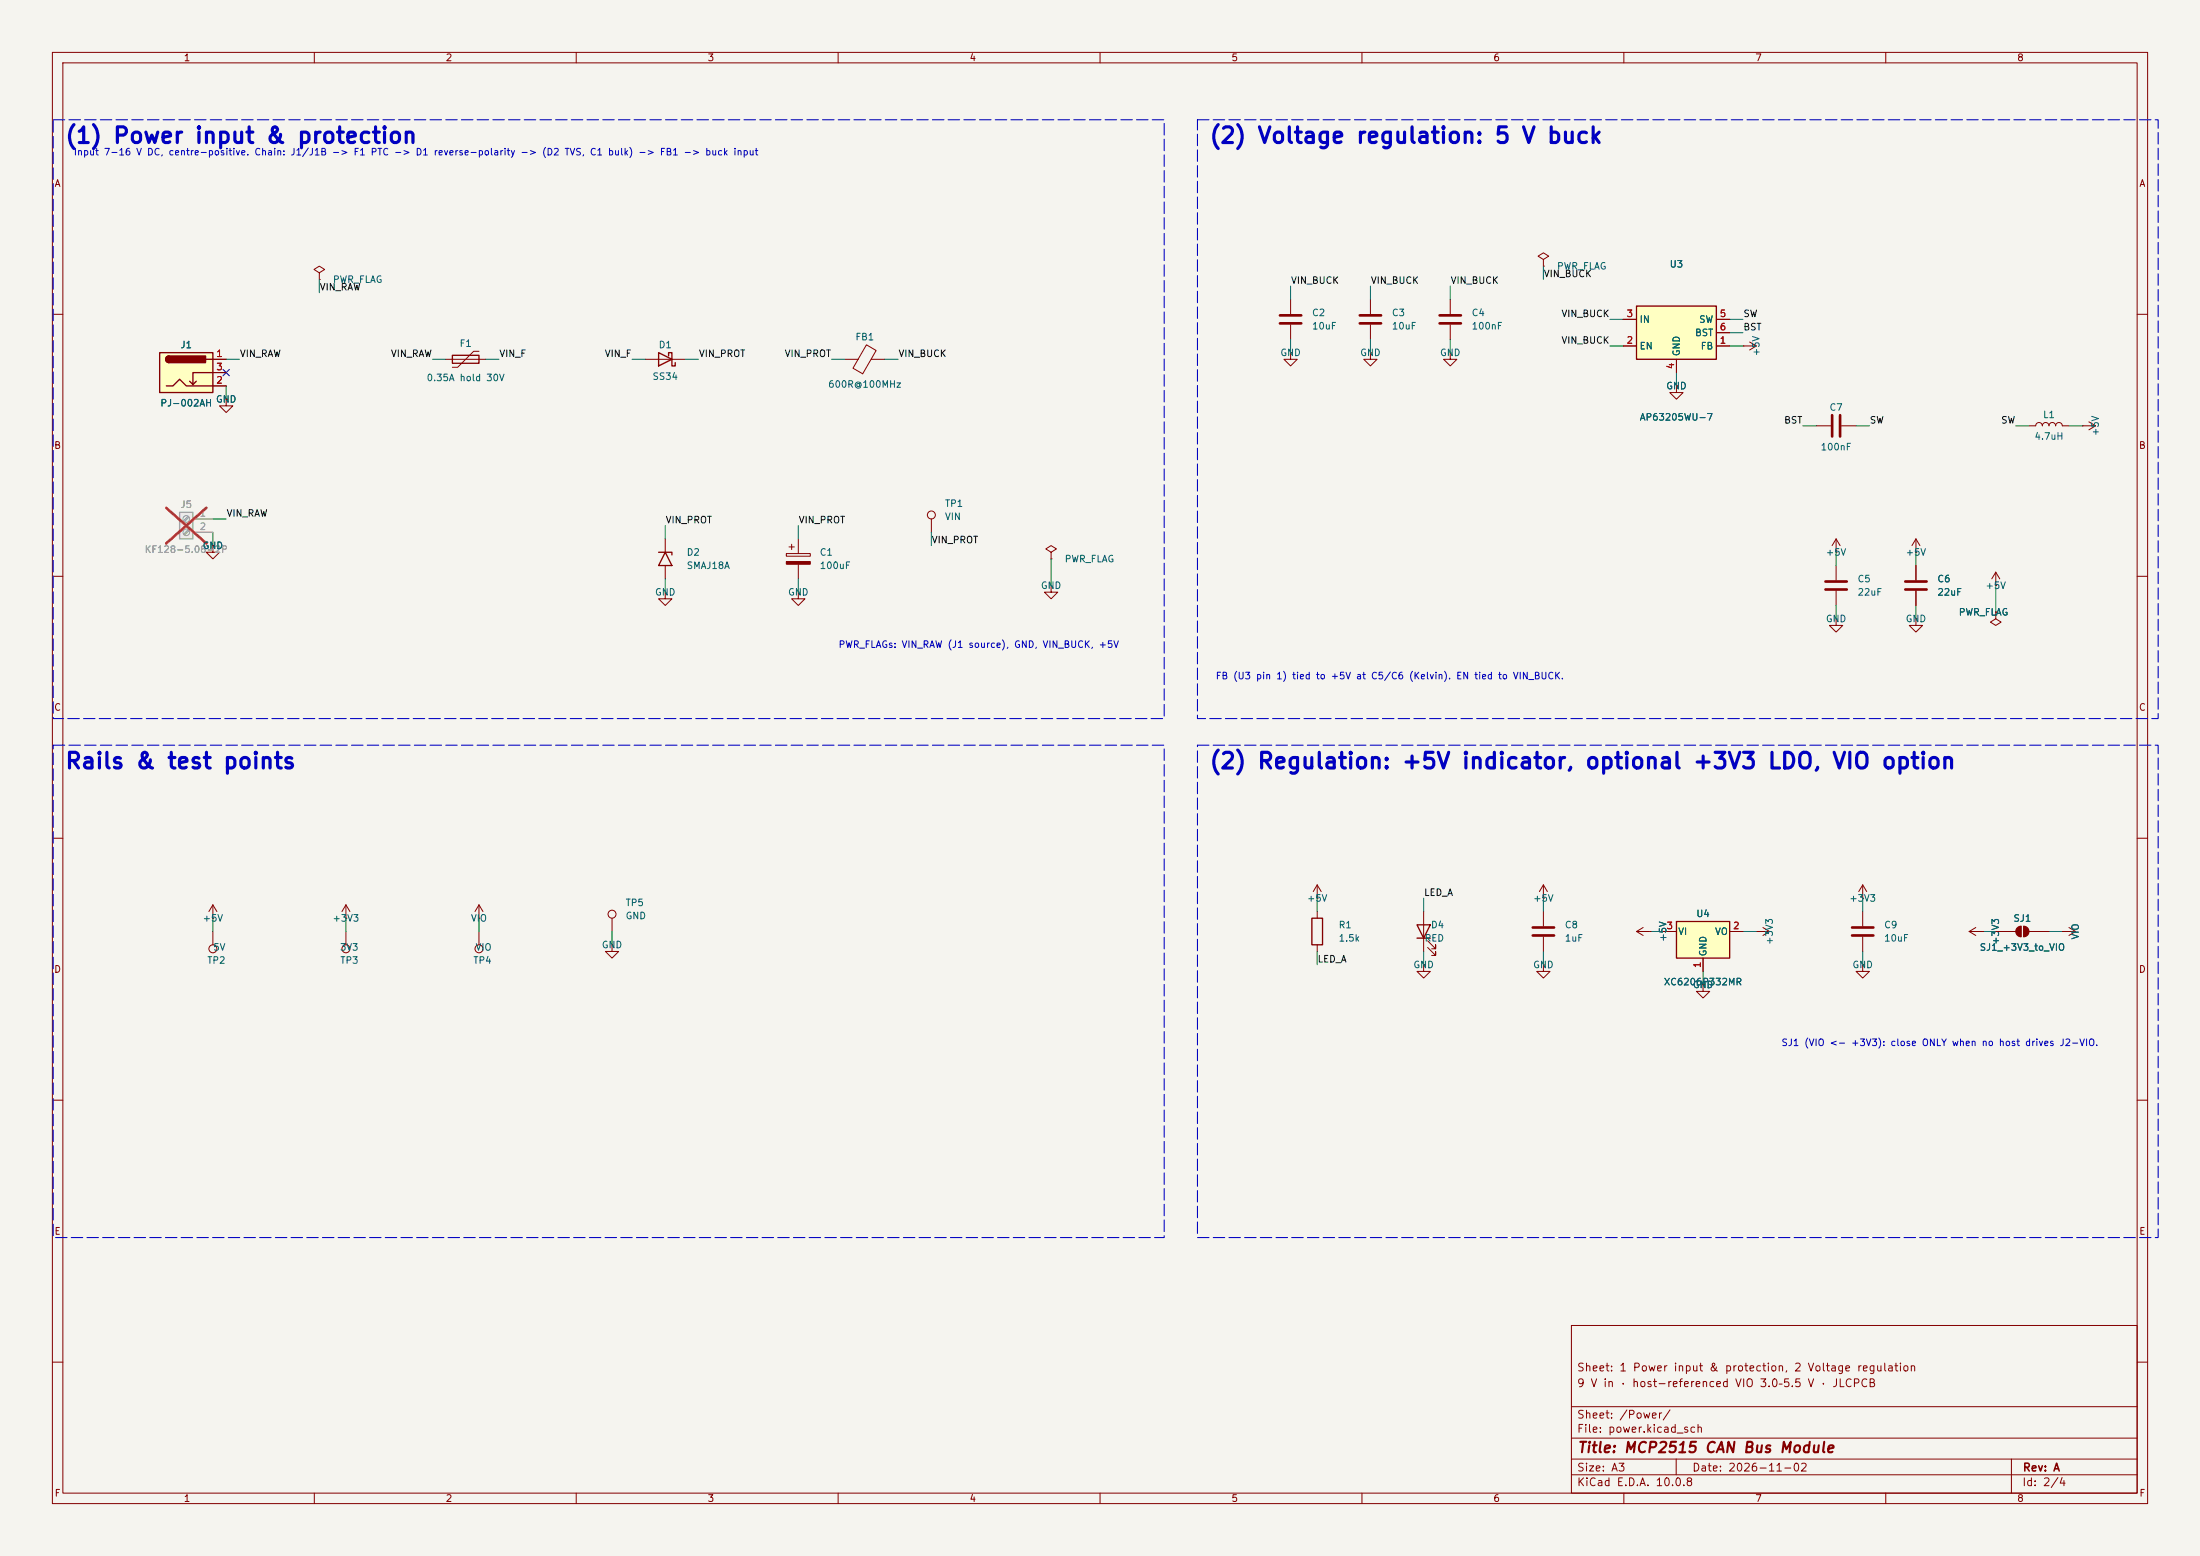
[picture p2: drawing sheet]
<svg xmlns="http://www.w3.org/2000/svg" width="420mm" height="297mm" viewBox="0 0 420 297" stroke-linecap="round" stroke-linejoin="round" font-family="sans-serif">
<path d="M0 0h420v297h-420z" fill="#f5f4ef" stroke="#f5f4ef" stroke-width=".19"/>
<g fill="none" stroke="#840000" stroke-width=".19">
<path d="M10 10h400v277h-400zM12 12h396v273h-396zM60 10v2M110 10v2M160 10v2M210 10v2M260 10v2M310 10v2M360 10v2M10 60h2M408 60h2M10 110h2"/>
<path d="M152.4 113v1.3h1.3l-1.3 1.3-1.3-1.3h1.3M152.4 113h.1M350.5 105.4h.1M350.5 102.9l-.7 1.2M350.5 102.9l.8 1.2M350.5 102.9v2.5M408 110h2M10 160h2M408 160h2M294.6 174v2.8M294.6 178.8v2.8M271.8 184.2v1.2h1.2l-1.2 1.3-1.3-1.3h1.3"/>
<path d="M271.8 184.2h.1M10 210h2M408 210h2M300 253h108v32h-108zM10 260h2M300 278.5h108M300 274.5h108M300 268.5h108M320 278.5v3M384 278.5v6.5M408 260h2M60 285v2"/>
<path d="M110 285v2M160 285v2M210 285v2M260 285v2M300 281.5h108M310 285v2M360 285v2"/>
</g>
<path d="M292.6 177h4.1M292.6 178.6h4.1" fill="none" stroke="#840000" stroke-width=".51"/>
<path d="M30.5 67.3h10.1v7.6h-10.1z" fill="#ffffc2"/>
<path d="M30.5 67.3h10.1v7.6h-10.1zM31.7 73.7h1.3l1.3-1.3 1.3 1.3h5M32.3 67.9a.64 .64 0 0 0-.7 .7 .64 .64 0 0 0 .7 .6M37.5 72.8l-.7 .6M39.4 68.6h1.2M40.6 71.1h-3.8v2.3l-.6-.6M86.4 67.8h5v1.5h-5zM125.7 67.3l2.6 1.3-2.6 1.3zM127.6 67.9v-.6h.7v2.6h.6v-.7M250.4 175.3h2.1v5h-2.1z" fill="none" stroke="#840000" stroke-width=".25"/>
<g fill="#840000" stroke="#840000" stroke-width=".25">
<path d="M31.8 68.1l.5-.2v1.3a.63 .63 0 0 1-.6-.4 .63 .63 0 0 1 .1-.7z"/>
<path d="M32.3 67.9h6.9v1.3h-6.9z"/>
</g>
<g fill="none" stroke="#840000" stroke-width=".19">
<path d="M61 52.1l1-.7-1-.6-1.1 .6 1.1 .7v1.2M61 53.3h.1M246.4 57.2v2.7M261.6 57.2v2.7M40.6 68.6h2.6M40.6 73.7h2.6M40.6 71.1h2.6M43.2 76.2v1.3h1.2l-1.2 1.2-1.3-1.2h1.3M43.2 76.2h.1M85.1 68.6h7.6M91.4 67.1h-1l-3 3h-1M123.2 68.6h7.6"/>
<path d="M161.3 68.6h2.5M165.4 65.8l1.9 1.1-2.6 4.4-1.9-1zM166.3 68.6h2.6M246.4 62v2.8M261.6 62v2.8M320 73.7v1.2h1.3l-1.3 1.3-1.2-1.3h1.2M320 73.7h.1M332.7 66h.1M332.7 66h2.6M334 65.3l1.3 .7M335.3 66l-1.3 .8M177.8 99.1v2.5"/>
<path d="M346.7 81.3h2.8M351.5 81.3h2.8M387.3 81.3h1.3a.64 .64 0 0 1 .7-.7 .64 .64 0 0 1 .6 .7 .64 .64 0 0 1 .6-.7 .64 .64 0 0 1 .7 .7 .64 .64 0 0 1 .6-.7 .64 .64 0 0 1 .6 .7 .64 .64 0 0 1 .7-.7 .64 .64 0 0 1 .6 .7h1.3M397.5 81.3h.1M397.5 81.3h2.5M398.8 80.5l1.2 .8M400 81.3l-1.2 .7M40.6 104.1v1.3h1.3l-1.3 1.3-1.2-1.3h1.2M40.6 104.1h.1M200.7 111.8v1.2h1.2l-1.2 1.3-1.3-1.3h1.3M200.7 111.8h.1M200.7 105.4l1-.6-1-.7-1.1 .7 1.1 .6v1.3"/>
<path d="M200.7 106.7h.1M365.8 118.1v1.3h1.2l-1.2 1.3-1.3-1.3h1.3M365.8 118.1h.1M365.8 105.4h.1M365.8 102.9v2.5M365.8 108v2.7M365.8 112.8v2.8M365.8 102.9l-.8 1.2M365.8 102.9l.7 1.2M381 116.8v1.3l1 .6-1 .7-1-.7 1-.6M381 116.8h.1M381 111.8h.1"/>
<path d="M381 109.2l-.8 1.3M381 109.2l.8 1.3M381 109.2v2.6M40.6 175.3h.1M40.6 172.7l-.7 1.3M40.6 172.7l.8 1.3M40.6 172.7v2.6M40.6 177.8v2.5M66 175.3h.1M66 172.7l-.7 1.3M66 172.7l.8 1.3M66 172.7v2.6"/>
<path d="M66 177.8v2.5M91.4 175.3h.1M91.4 172.7v2.6M91.4 177.8v2.5M91.4 172.7l-.7 1.3M91.4 172.7l.8 1.3M116.8 175.3v2.5M251.5 174v1.3M312.4 177.8l1.3 .8M312.4 177.8h2.6M313.7 177l-1.3 .8M315 177.8h.1"/>
<path d="M116.8 180.3v1.3h1.3l-1.3 1.3-1.2-1.3h1.2M116.8 180.3h.1M251.5 180.3v1.3M355.6 184.2v1.2h1.3l-1.3 1.3-1.3-1.3h1.3M355.6 184.2h.1"/>
<circle cx="177.8" cy="98.3" r=".76"/>
<circle cx="116.8" cy="174.5" r=".76"/>
<circle cx="40.6" cy="181.1" r=".76"/>
<circle cx="66" cy="181.1" r=".76"/>
<circle cx="91.4" cy="181.1" r=".76"/>
</g>
<path d="M244.3 60.2h4.1M244.3 61.7h4.1M259.6 60.2h4.1M259.6 61.7h4.1M349.8 79.2v4.1M351.3 79.2v4.1M363.7 111h4.1M363.7 112.5h4.1" fill="none" stroke="#840000" stroke-width=".51"/>
<path d="M320 175.9h10.2v7h-10.2z" fill="#ffffc2"/>
<path d="M320 175.9h10.2v7h-10.2z" fill="none" stroke="#840000" stroke-width=".25"/>
<g fill="none" stroke="#840000" stroke-width=".19">
<path d="M350.5 118.1v1.3h1.3l-1.3 1.3-1.3-1.3h1.3M350.5 118.1h.1M350.5 108v2.7M350.5 112.8v2.8M294.6 171.5h.1M294.6 168.9l-.7 1.3M294.6 168.9l.8 1.3M294.6 168.9v2.6M317.5 177.8h2.5M330.2 177.8h2.5M335.3 177.8h.1M335.3 177.8h2.5"/>
<path d="M336.5 177l1.3 .8M337.8 177.8l-1.3 .8M393.7 177.8h.1M393.7 177.8h2.5M395 177l1.2 .8M396.2 177.8l-1.2 .8M325.1 188v1.2h1.3l-1.3 1.3-1.3-1.3h1.3M325.1 188h.1M325.1 182.9v2.5"/>
</g>
<path d="M348.5 111h4.1M348.5 112.5h4.1" fill="none" stroke="#840000" stroke-width=".51"/>
<path d="M34.3 97.8h2.5v5.1h-2.5z" fill="#ebeae8"/>
<path d="M34.3 97.8h2.5v5.1h-2.5z" fill="none" stroke="#9c9b98" stroke-width=".25"/>
<g fill="none" stroke="#9c9b98" stroke-width=".19">
<path d="M35.9 98.6l-.8 .8M36.1 98.7l-.9 .9M36.8 99.1h3.8M35.9 101.1l-.8 .8M36.1 101.3l-.9 .8M36.8 101.6h3.8"/>
<circle cx="35.6" cy="99.1" r=".63"/>
<circle cx="35.6" cy="101.6" r=".63"/>
</g>
<path d="M31.7 96.9l7.7 6.8M39.4 96.9l-7.7 6.8" fill="none" stroke="#e12e31" stroke-width=".46"/>
<path d="M276.9 57.2v2.7M276.9 62v2.8M251.5 171.5h.1M251.5 168.9l-.8 1.3M251.5 168.9l.7 1.3M251.5 168.9v2.6M271.8 174v7.6M272.5 179.6l1.6 1.5v-.8v.8h-.8M272.5 180.8l1.6 1.6v-.8v.8h-.8" fill="none" stroke="#840000" stroke-width=".19"/>
<path d="M270.5 176.5h2.5l-1.2 2.6zM270.5 179.1h2.5" fill="none" stroke="#840000" stroke-width=".25"/>
<path d="M274.8 60.2h4.1M274.8 61.7h4.1" fill="none" stroke="#840000" stroke-width=".51"/>
<path d="M312.4 58.4h15.3v10.2h-15.3z" fill="#ffffc2"/>
<path d="M312.4 58.4h15.3v10.2h-15.3zM125.7 105.4h2.6v.5M127 105.4l1.3 2.6h-2.6z" fill="none" stroke="#840000" stroke-width=".25"/>
<g fill="none" stroke="#840000" stroke-width=".19">
<path d="M294.6 49.5l1.1-.6-1.1-.6-1 .6 1 .6v1.3M294.6 50.8h.1M40.6 68.6h2.6M40.6 73.7h2.6M40.6 71.1h2.6M43.2 76.2h.1M246.4 67.3v1.3h1.2l-1.2 1.3-1.3-1.3h1.3M246.4 67.3h.1M261.6 67.3v1.3h1.3l-1.3 1.3-1.3-1.3h1.3M261.6 67.3h.1M276.9 67.3v1.3h1.2l-1.2 1.3-1.3-1.3h1.3M276.9 67.3h.1"/>
<path d="M309.9 66h2.5M309.9 61h2.5M320 73.7h.1M320 68.6v2.5M327.7 66h2.5M327.7 61h2.5M327.7 63.5h2.5M40.6 104.1h.1M127 113v1.3h1.3l-1.3 1.3-1.3-1.3h1.3M127 113h.1M127 102.9v2.5M127 108v2.5"/>
<path d="M150.1 105.7h4.6v.5h-4.6zM150.6 104.4h1M151.1 103.9v1M152.4 102.9v2.8M152.4 107.7v2.8M365.8 108v2.7M365.8 112.8v2.8M381 116.8h.1M315 177.8h.1M317.5 177.8h2.5M330.2 177.8h2.5M355.6 171.5h.1"/>
<path d="M355.6 168.9l-.8 1.3M355.6 168.9l.8 1.3M355.6 168.9v2.6M355.6 174v2.8M355.6 178.8v2.8M375.9 177.8l1.3 .8M375.9 177.8h2.6M377.2 177l-1.3 .8M378.5 177.8h.1M381 177.8h3.8M385.8 176.8v2M386.3 176.8v2"/>
<path d="M387.3 177.8h3.9M393.7 177.8h.1M294.6 184.2v1.2h1.3l-1.3 1.3-1.2-1.3h1.2M294.6 184.2h.1M325.1 188h.1M325.1 182.9v2.5"/>
</g>
<path d="M353.6 177h4M353.6 178.6h4" fill="none" stroke="#840000" stroke-width=".51"/>
<g fill="#840000" stroke="#840000" stroke-width=".19">
<path d="M385.1 177.1l.7-.3v2a1.02 1.02 0 0 1-.9-.6 1.02 1.02 0 0 1 .2-1.1z"/>
<path d="M386.3 176.8a1.02 1.02 0 0 1 1 1 1.02 1.02 0 0 1-1 1z"/>
<path d="M150.1 107.2h4.6v.5h-4.6z"/>
</g>
<g fill="none" stroke="#009600" stroke-width=".19">
<path d="M61 53.3v2.6M246.4 54.6v2.6M261.6 54.6v2.6M276.9 54.6v2.6M294.6 50.8v2.5M43.2 73.7v2.5M43.2 68.6h2.5M82.5 68.6h2.6M92.7 68.6h2.5M120.6 68.6h2.6M130.8 68.6h2.5M158.7 68.6h2.6"/>
<path d="M168.9 68.6h2.5M246.4 64.8v2.5M261.6 64.8v2.5M276.9 64.8v2.5M307.3 61h2.6M307.3 66h2.6M320 71.1v2.6M330.2 61h2.5M330.2 66h2.5M330.2 63.5h2.5M40.6 99.1h2.6M344.2 81.3h2.5"/>
<path d="M354.3 81.3h2.6M384.8 81.3h2.5M395 81.3h2.5M40.6 101.6v2.5M127 100.3v2.6M127 110.5v2.5M152.4 100.3v2.6M152.4 110.5v2.5M177.8 101.6v2.5M200.7 106.7v5.1M350.5 105.4v2.6M350.5 115.6v2.5"/>
<path d="M365.8 105.4v2.6M365.8 115.6v2.5M381 111.8v5M40.6 175.3v2.5M66 175.3v2.5M91.4 175.3v2.5M116.8 177.8v2.5M251.5 171.5v2.5M271.8 171.5v2.5M294.6 171.5v2.5M315 177.8h2.5M332.7 177.8h2.6"/>
<path d="M355.6 171.5v2.5M378.5 177.8h2.5M391.2 177.8h2.5M251.5 181.6v2.6M271.8 181.6v2.6M294.6 181.6v2.6M325.1 185.4v2.6M355.6 181.6v2.6"/>
</g>
<path d="M42.6 70.5l1.2 1.2M43.8 70.5l-1.2 1.2" fill="none" stroke="#000084" stroke-width=".19"/>
<path d="M10.2 22.9h212v114.3h-212zM228.6 22.9h183.4v114.3h-183.4zM10.2 142.2h212v94h-212zM228.6 142.2h183.4v94h-183.4z" fill="none" stroke="#0000c2" stroke-width=".2" stroke-dasharray="2.2 .8"/>
<path d="M36.8 99.1h3.8M36.8 101.6h3.8" fill="none" stroke="#9c9b98" stroke-width=".19"/>
<path d="M31.7 96.9l7.7 6.8M39.4 96.9l-7.7 6.8" fill="none" stroke="#e12e31" stroke-width=".46"/>
<g font-size="3" fill="#0000c2">
<text x="12.3" y="28.1">(1) Power input &amp; protection</text>
<text x="230.7" y="28.1">(2) Voltage regulation: 5 V buck</text>
<text x="12.3" y="147.5">Rails &amp; test points</text>
<text x="230.7" y="147.5">(2) Regulation: +5V indicator, optional +3V3 LDO, VIO option</text>
</g>
<text font-size="2" fill="#840000" x="301" y="277.8">Title: MCP2515 CAN Bus Module</text>
<g font-size="1.5" fill="#840000">
<text x="300.9" y="262.1">Sheet: 1 Power input &amp; protection, 2 Voltage regulation</text>
<text x="300.9" y="265.1">9 V in · host-referenced VIO 3.0–5.5 V · JLCPCB</text>
<text x="300.9" y="273.8">File: power.kicad_sch</text>
<text x="300.9" y="271.1">Sheet: /Power/</text>
<text x="300.9" y="281.2">Size: A3</text>
<text x="322.9" y="281.2">Date: 2026-11-02</text>
<text x="386" y="281.2">Rev: A</text>
<text x="300.9" y="284">KiCad E.D.A. 10.0.8</text>
<text x="385.9" y="284">Id: 2/4</text>
</g>
<g font-size="1.3" fill="#840000">
<text x="35" y="12">1</text>
<text x="85" y="12">2</text>
<text x="135" y="12">3</text>
<text x="185" y="12">4</text>
<text x="235" y="12">5</text>
<text x="285" y="12">6</text>
<text x="335" y="12">7</text>
<text x="385" y="12">8</text>
<text x="10.3" y="36">A</text>
<text x="408.3" y="36">A</text>
<text x="10.2" y="86">B</text>
<text x="408.2" y="86">B</text>
<text x="10.2" y="136">C</text>
<text x="408.2" y="136">C</text>
<text x="10.2" y="186">D</text>
<text x="408.2" y="186">D</text>
<text x="10.3" y="236">E</text>
<text x="408.3" y="236">E</text>
<text x="10.3" y="286">F</text>
<text x="35" y="287">1</text>
<text x="85" y="287">2</text>
<text x="135" y="287">3</text>
<text x="185" y="287">4</text>
<text x="235" y="287">5</text>
<text x="285" y="287">6</text>
<text x="335" y="287">7</text>
<text x="385" y="287">8</text>
<text x="408.3" y="286">F</text>
</g>
<g font-size="1.3" fill="#0000c2">
<text x="14" y="30">Input 7-16 V DC, centre-positive. Chain: J1/J1B -&gt; F1 PTC -&gt; D1 reverse-polarity -&gt; (D2 TVS, C1 bulk) -&gt; FB1 -&gt; buck input</text>
<text x="160" y="124">PWR_FLAGs: VIN_RAW (J1 source), GND, VIN_BUCK, +5V</text>
<text x="232" y="130">FB (U3 pin 1) tied to +5V at C5/C6 (Kelvin). EN tied to VIN_BUCK.</text>
<text x="340" y="200">SJ1 (VIO &lt;- +3V3): close ONLY when no host drives J2-VIO.</text>
</g>
<g font-size="1.3" fill="#0f0f0f">
<text x="294.6" y="53.2">VIN_BUCK</text>
<text x="60.9" y="55.8">VIN_RAW</text>
<text x="246.4" y="54.5">VIN_BUCK</text>
<text x="261.6" y="54.5">VIN_BUCK</text>
<text x="276.8" y="54.5">VIN_BUCK</text>
<text x="298" y="60.8">VIN_BUCK</text>
<text x="298" y="65.9">VIN_BUCK</text>
<text x="332.7" y="60.8">SW</text>
<text x="332.7" y="63.4">BST</text>
<text x="45.7" y="68.5">VIN_RAW</text>
<text x="74.5" y="68.5">VIN_RAW</text>
<text x="95.2" y="68.5">VIN_F</text>
<text x="115.3" y="68.5">VIN_F</text>
<text x="133.3" y="68.5">VIN_PROT</text>
<text x="149.7" y="68.5">VIN_PROT</text>
<text x="171.4" y="68.5">VIN_BUCK</text>
<text x="340.5" y="81.2">BST</text>
<text x="356.8" y="81.2">SW</text>
<text x="381.9" y="81.2">SW</text>
<text x="43.2" y="98.9">VIN_RAW</text>
<text x="127" y="100.2">VIN_PROT</text>
<text x="152.4" y="100.2">VIN_PROT</text>
<text x="177.8" y="104">VIN_PROT</text>
<text x="271.8" y="171.3">LED_A</text>
<text x="251.4" y="184">LED_A</text>
</g>
<g font-size="1.3" fill="#006464">
<text x="297.1" y="51.8">PWR_FLAG</text>
<text x="318.6" y="51.4">U3</text>
<text x="63.4" y="54.3">PWR_FLAG</text>
<text x="163.2" y="65.3">FB1</text>
<text x="250.4" y="60.7">C2</text>
<text x="250.4" y="63.2">10uF</text>
<text x="265.6" y="60.7">C3</text>
<text x="265.6" y="63.2">10uF</text>
<text x="280.8" y="60.7">C4</text>
<text x="280.8" y="63.2">100nF</text>
<text x="312.9" y="61.9">IN</text>
<text x="323.5" y="64.5">BST</text>
<text x="324.3" y="61.9">SW</text>
<text x="34.3" y="66.8">J1</text>
<text x="87.6" y="66.5">F1</text>
<text x="125.6" y="66.8">D1</text>
<text x="244.3" y="68.3">GND</text>
<text x="259.6" y="68.3">GND</text>
<text x="274.8" y="68.3">GND</text>
<text x="312.9" y="67">EN</text>
<text x="321" y="68.1" transform="rotate(-90 321 68.1)">GND</text>
<text x="324.6" y="67">FB</text>
<text x="336.2" y="68.1" transform="rotate(-90 336.2 68.1)">+5V</text>
<text x="30.5" y="77.9">PJ-002AH</text>
<text x="41.1" y="77.2">GND</text>
<text x="81.3" y="73.1">0.35A hold 30V</text>
<text x="124.5" y="72.8">SS34</text>
<text x="158" y="74.3">600R@100MHz</text>
<text x="318" y="74.6">GND</text>
<text x="312.9" y="80.6">AP63205WU-7</text>
<text x="349.2" y="78.7">C7</text>
<text x="389.9" y="80.1">L1</text>
<text x="401" y="83.3" transform="rotate(-90 401 83.3)">+5V</text>
<text x="347.5" y="86.3">100nF</text>
<text x="388.3" y="84.2">4.7uH</text>
<text x="180.3" y="97.1">TP1</text>
<text x="180.3" y="99.6">VIN</text>
<text x="38.6" y="105.1">GND</text>
<text x="131" y="106.4">D2</text>
<text x="156.4" y="106.4">C1</text>
<text x="203.1" y="107.6">PWR_FLAG</text>
<text x="348.5" y="106.4">+5V</text>
<text x="363.7" y="106.4">+5V</text>
<text x="124.9" y="114">GND</text>
<text x="131" y="108.9">SMAJ18A</text>
<text x="150.3" y="114">GND</text>
<text x="156.4" y="108.9">100uF</text>
<text x="198.6" y="112.7">GND</text>
<text x="354.5" y="111.5">C5</text>
<text x="354.5" y="114">22uF</text>
<text x="369.7" y="111.5">C6</text>
<text x="369.7" y="114">22uF</text>
<text x="378.9" y="112.7">+5V</text>
<text x="348.5" y="119.1">GND</text>
<text x="363.7" y="119.1">GND</text>
<text x="373.8" y="117.8">PWR_FLAG</text>
<text x="119.3" y="173.3">TP5</text>
<text x="249.4" y="172.4">+5V</text>
<text x="292.6" y="172.4">+5V</text>
<text x="352.9" y="172.4">+3V3</text>
<text x="38.6" y="176.2">+5V</text>
<text x="63.4" y="176.2">+3V3</text>
<text x="89.8" y="176.2">VIO</text>
<text x="119.3" y="175.8">GND</text>
<text x="255.4" y="177.5">R1</text>
<text x="273.1" y="177.5">D4</text>
<text x="298.6" y="177.5">C8</text>
<text x="318.4" y="179.9" transform="rotate(-90 318.4 179.9)">+5V</text>
<text x="320.3" y="178.8">VI</text>
<text x="323.7" y="175.4">U4</text>
<text x="327.3" y="178.8">VO</text>
<text x="359.6" y="177.5">C9</text>
<text x="384.3" y="176.2">SJ1</text>
<text x="397.2" y="179.4" transform="rotate(-90 397.2 179.4)">VIO</text>
<text x="39.5" y="184.3">TP2</text>
<text x="40.6" y="181.8">5V</text>
<text x="64.8" y="181.8">3V3</text>
<text x="64.9" y="184.3">TP3</text>
<text x="90.3" y="184.3">TP4</text>
<text x="90.7" y="181.8">VIO</text>
<text x="114.8" y="181.3">GND</text>
<text x="255.4" y="180">1.5k</text>
<text x="269.7" y="185.1">GND</text>
<text x="271.9" y="180">RED</text>
<text x="292.6" y="185.1">GND</text>
<text x="298.6" y="180">1uF</text>
<text x="326.1" y="182.7" transform="rotate(-90 326.1 182.7)">GND</text>
<text x="338.7" y="180.5" transform="rotate(-90 338.7 180.5)">+3V3</text>
<text x="353.5" y="185.1">GND</text>
<text x="359.6" y="180">10uF</text>
<text x="377.8" y="181.8">SJ1_+3V3_to_VIO</text>
<text x="381.9" y="180.5" transform="rotate(-90 381.9 180.5)">+3V3</text>
<text x="317.5" y="188.4">XC6206P332MR</text>
<text x="323.1" y="188.9">GND</text>
</g>
<g font-size="1.3" fill="#a90000">
<text x="310.4" y="65.9">2</text>
<text x="310.4" y="60.8">3</text>
<text x="328.2" y="65.9">1</text>
<text x="328.2" y="60.8">5</text>
<text x="328.2" y="63.4">6</text>
<text x="41.2" y="68.4">1</text>
<text x="41.2" y="71">3</text>
<text x="319.9" y="70.6" transform="rotate(-90 319.9 70.6)">4</text>
<text x="41.2" y="73.5">2</text>
<text x="318" y="177.7">3</text>
<text x="330.7" y="177.7">2</text>
<text x="325" y="184.9" transform="rotate(-90 325 184.9)">1</text>
</g>
<g font-size="1.3" fill="#939391">
<text x="34.3" y="97.3">J5</text>
<text x="27.5" y="105.8">KF128-5.08-2P</text>
</g>
<g font-size="1.3" fill="#a5a4a2">
<text x="38" y="98.9">1</text>
<text x="38" y="101.5">2</text>
</g>
</svg>
